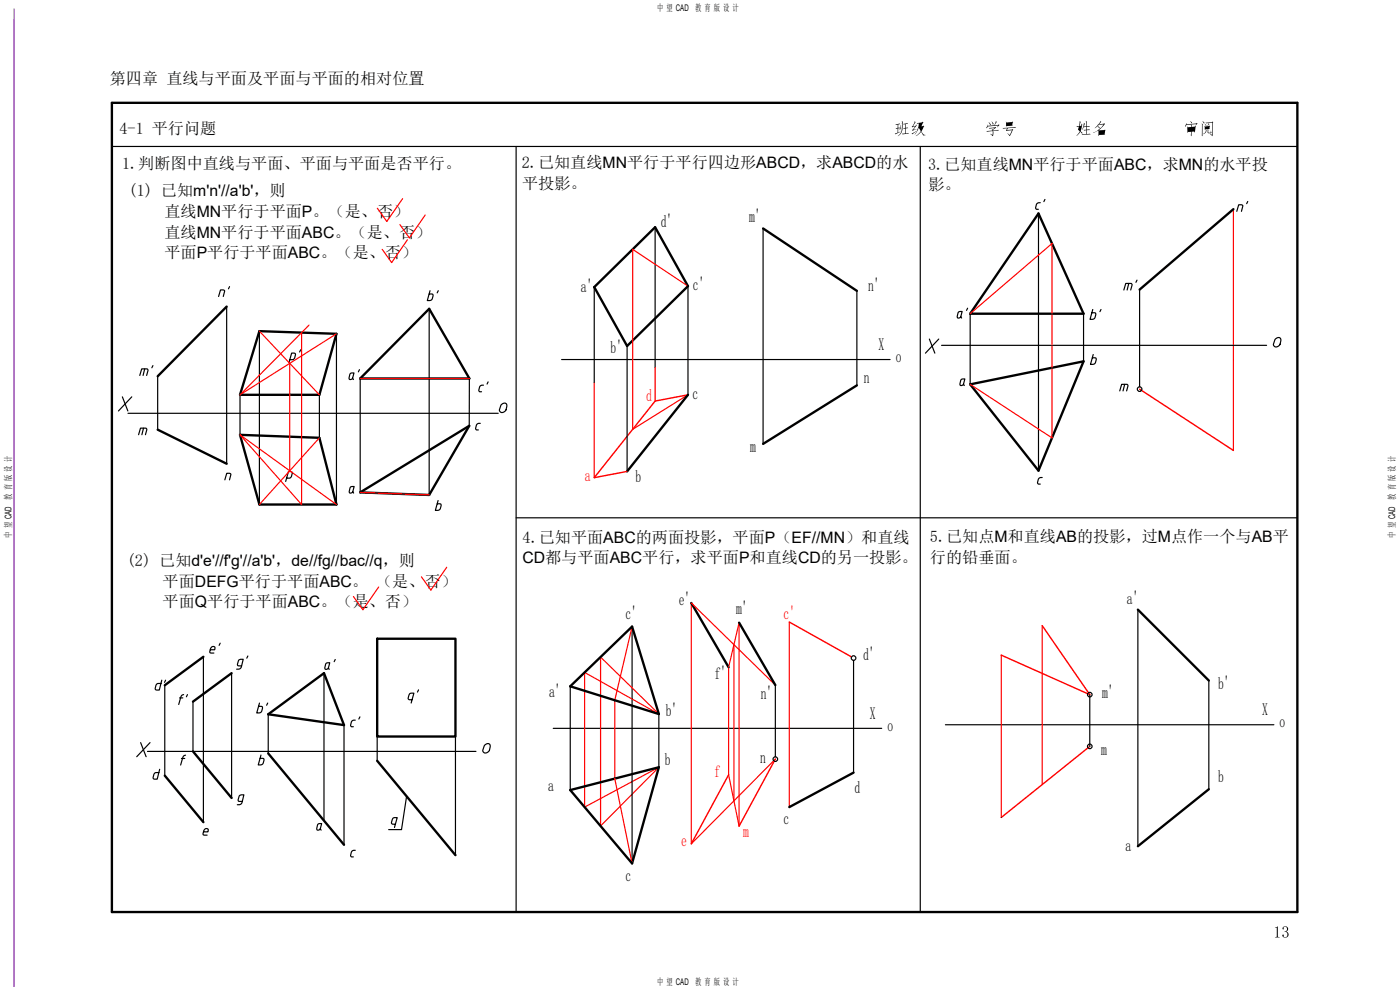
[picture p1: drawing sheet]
<svg xmlns="http://www.w3.org/2000/svg" width="297mm" height="210mm" viewBox="0 0 297 210" stroke-linecap="round" stroke-linejoin="round" font-family="sans-serif">
<path d="M3 1.9v207.3" fill="none" stroke="#a15cb8" stroke-width=".25"/>
<g fill="none" stroke="#000" stroke-width=".25">
<path d="M23.7 31.1h251.5M109.5 31.1v162.4M195.2 31.1v162.4M139 48.2v29.8M161.9 48.5v45.7M220.3 45.3v54.5M241.2 59.4l-.2 .5M29.7 79.6l.4-1.4h1.1l.2 .4-.3 1M30.7 78.2l-.3 1.4M32.4 77.5l-.2 .5M33.4 79.8v11.3M48.1 65v33.4"/>
<path d="M91 65.5v39.5M119.1 76.3h69.7M126.1 60.9v20.2M133 73.4v26.6M146 60.7v23M181.8 61.7v20M197.2 71.9l1.1 3M199.2 71.9l-2.9 3M199.7 73.3h69M203.8 67.2l-.4 .3-.3-.1 .1-1 .2-.3h.7l-.3 1.1 .2 .3M205.3 65.4l-.3 .4M205.8 66.5v15"/>
<path d="M229.9 66.5v10.2M231.8 65.6l-.6 2.1h.8l.3-.3 .1-1-.7-.1M231.9 75.2l-.6 2.1 .8-.1 .3-.3 .1-.9-.8-.1M233.6 65.6l-.3 .5M238.4 61.5l.4-1.4h1.2l.2 .4-.3 1M239.5 60.1l-.4 1.4M241.8 61.4v20.7M270.6 71.8a.59 .59 0 0 1 .8-.2 .59 .59 0 0 1 .3 .7l-.1 .7a.72 .72 0 0 1-.7 .6 .72 .72 0 0 1-.8-.6zM26 84.2l1.1 3M27.2 87.7h78.5M28 84.2l-2.9 3M29.4 92.2l.4-1.4h1.2l.1 .4-.2 1"/>
<path d="M30.4 90.8l-.3 1.4M50.9 83.7v8.5M76.4 80.3v24.1M99.6 80.3l-.1 10M106.4 85.8a.59 .59 0 0 1 .8-.3 .59 .59 0 0 1 .3 .7l-.1 .7a.72 .72 0 0 1-.7 .6 .72 .72 0 0 1-.8-.6zM204.4 81.5l-.2 .2h-.5l.1-1 .2-.3h.7l-.3 1.1 .2 .3M92.9 106.2l-.5 2.1 .7-.1 .3-.3 .1-1h-.7M109.5 109.8h165.7M52.6 139.2l-.2 .4M71.1 139.9l-.2 .5M134.1 132.9v50.2M241.4 129.3v50.2"/>
<path d="M49.1 142.8v26.5M51.2 141.2h-.8v-.3l.3-.9 .9-.2-.4 1.7-.4 .4h-.6M55 149.1l-.5 2.1h.7l.3-.3 .1-1-.7-.1M56.8 149.1l-.2 .5M56.9 151.5v8.3M68.7 142.8v31.3M69.7 141.7l-.4 .3-.3-.1 .1-1 .2-.3h.7l-.3 1.1 .1 .3M73 153.8v25.4M75.4 152.8h-.6l-.2 .3-.2 .8 .2 .3h.4M76.4 152.1l-.3 .4M80 156.2v5.2M96.6 156.2v25.2"/>
<path d="M102.7 158.1l.2-.1a.59 .59 0 0 1 .7-.3 .59 .59 0 0 1 .4 .7l-.2 .7a.72 .72 0 0 1-.7 .6 .72 .72 0 0 1-.7-.6zM117.4 154.5h69.7M121 145.6v22M139.8 151.5v11.3M164.5 145.3v15.2M181.1 140.1v23.8M200.6 153.7h69.6M231.2 147.3v11M256.4 144.4v23M55.4 160.2l-.6 2.1 .7-.1 .3-.3 .1-1h-.7"/>
<circle cx="241.8" cy="82.5" r=".49"/>
<circle cx="181.1" cy="139.6" r=".49"/>
<circle cx="231.2" cy="147.3" r=".49"/>
<circle cx="231.2" cy="158.3" r=".49"/>
<circle cx="164.5" cy="161" r=".49"/>
</g>
<path d="M261.7 44.4v51.2M55 70.2l12.8 13.5M61.5 77.1v22.8M64 70.6v36.4l-13.1-14.8 20.5 14.8M65.6 69l-14.7 14.7 20.5-12.9M205.8 66.5l17.4-14.8v41.2l-17.4-11.4M67.8 92.9l-12.8 14.1M76.4 80.3h23.2M76.4 104.4l14.6 .6" fill="none" stroke="#f00" stroke-width=".25"/>
<!-- layer: 0 -->
<g fill="none" stroke="#000" stroke-width=".5">
<path d="M23.7 21.8h251.5v171.7h-251.5zM161.9 48.5l19.9 13.2M220.3 45.3l9.6 21.2h-24.1zM261.7 44.4l-19.9 17M48.1 65l-14.7 14.8M55 70.2l16.4 .6-3.6 12.9h-16.9zM91 65.5l8.6 14.8h-23.2zM126.1 60.9l12.9-12.7 7 12.5-13 12.7zM33.4 91.1l14.7 7.3M50.9 92.2l16.9 .7 3.6 14.1h-16.4zM146 83.7l-13 16.3M181.8 81.7l-19.9 12.5"/>
<path d="M205.8 81.5l24.1-4.8-9.6 23.1zM76.4 104.4l23.1-14.1-8.5 14.7zM43.1 139.3l-8.1 6.1M80 135.5h16.6v20.7h-16.6zM146.7 127.9l7.9 13.6M156.8 132.1l7.7 13.2M241.4 129.3l15 15.1M40.9 159.4l8.2 9.9M49.1 142.8l-8.2 6M56.9 159.8l16.1 19.4M56.9 151.5l11.8-8.7 4.3 11zM121 145.6l13.1-12.7 5.7 18.6z"/>
<path d="M35 164.5l8.1 9.9M80 161.4l16.6 20M121 167.6l18.8-4.8-5.7 20.3zM181.1 163.9l-13.7 7.3M256.4 167.4l-15 12.1"/>
</g>
<g fill="none" stroke="#000" stroke-width=".25">
<path d="M220.7 43l-.5 .1-.3 .3-.2 .8 .2 .2h.4M221.7 42.3l-.3 .5M262.4 44.8l.4-1.4h.6l.3 .2-.3 1.2M264.7 42.7l-.2 .5M46.4 62.9l.4-1.4h.6l.3 .2-.3 1.2M48.7 60.8l-.2 .5M55 70.2v36.8M61.5 76.3h.6l.3-.2 .3-.9-.1-.2-.7-.1-.6 2.1M63.8 74.2l-.2 .5M71.4 70.8v36.2M76.3 78.4l-.3 .5M91.2 61.7l-.6 2.1 .8-.1 .3-.3 .1-1h-.7"/>
<path d="M93 61.7l-.3 .4M67.8 83.7v9.2M74.8 80.2l-.2 .2h-.5l.1-1 .2-.2 .7-.1-.3 1.1 .2 .3M101.9 89.8l-.5 .1-.3 .3-.2 .8 .2 .2h.4M102.6 81.7l-.6 .1-.2 .3-.2 .8 .2 .2h.4M103.6 81l-.3 .5M237.5 82.9l.5-1.4h1.1l.2 .4-.3 1M238.6 81.5l-.4 1.4M47.7 101.8l.4-1.4h.6l.3 .2-.3 1.2M60.8 101.4h.6l.3-.1 .3-.9-.1-.3-.7-.1-.6 2.1M74.8 104.3l-.4 .3-.3-.1 .2-1 .1-.2 .7-.1-.3 1.1 .2 .3M221.1 101.3l-.5 .1-.3 .2-.2 .9 .2 .2h.4"/>
<path d="M43.1 139.3v35.1M44.6 137.8h1v-.3a.43 .43 0 0 0-.4-.4 .43 .43 0 0 0-.4 .3l-.3 1 .2 .1h.7M46.7 136.4l-.2 .5M29.8 157.5l1.2 3M31.3 159.4h69.7M31.8 157.5l-2.8 3M34.3 144.3l-.5 2.1-.8-.1-.1-.3 .3-.8 .3-.2h.6M35 145.4v19.1M35.1 144.3l-.2 .4M38.1 148h.7M39 147.3l-.5 .3-.6 1.8M39.8 147.3l-.3 .5"/>
<path d="M40.9 148.8v10.6M87.4 148.4l-.8-.1 .2-.9 .2-.3 .8-.1-.6 2.1M88.8 146.3l-.2 .5M33.9 163.2l-.6 2.1-.7-.1-.1-.3 .3-.8 .3-.2h.6M38.5 160.9h.7M39.4 160.2l-.4 .1-.2 .4-.5 1.6M43.2 176.5h.9l.1-.4a.43 .43 0 0 0-.4-.4 .43 .43 0 0 0-.4 .3l-.3 .8v.3l.8 .1M51.4 170l-.8-.1-.1-.2 .4-1 .8-.1-.4 1.7-.3 .3-.7 .1M67.9 175.8l-.4 .3-.3-.1 .2-1 .1-.2 .7-.1-.3 1.1 .2 .3M83.9 174.8l-.8-.1 .1-.9 .3-.3 .8-.1-.6 2.1M86.3 168.9l-1.1 7.1h-2.7M75.4 180.4h-.6l-.2 .3-.2 .8 .2 .3h.4"/>
</g>
<!-- layer: 0 -->
<g fill="#000">
<path d="M189.9 26.4l1-.2 .1 .1-.4 .1v.7l.2-.1 .1 .2h-.3l-.1 .9 .5-.1-1 .5-.2-.2 .6-.2v-.8h-.3l-.1-.1 .4-.1v-.7l-.3 .1z" fill-rule="evenodd"/>
<path d="M191.1 26.5l.1 .4-.3 .6-.1-.2z" fill-rule="evenodd"/>
<path d="M191.3 25.7l.3 .2-.1 .7a2.44 2.44 0 0 1-1 2.3 3.2 3.2 0 0 0 .8-3.2z" fill-rule="evenodd"/>
<path d="M191.6 26.3l.9-.2 .1 .1-.5 .1v.8l.4-.1 .2 .2-.6 .1v1l.6-.1 .1 .1-1.3 .2-.2-.2h.7v-1l-.4-.1 .4-.1v-.7z" fill-rule="evenodd"/>
<path d="M193.4 28.3l1-.4-.8 .6z" fill-rule="evenodd"/>
<path d="M194 25.7l.2 .3-.5 .8 .5-.1 .1-.3 .2 .3-.8 .8 .8-.1-.9 .3-.1-.2 .6-.7-.6 .2-.1-.2 .4-.4z" fill-rule="evenodd"/>
<path d="M194.5 26.1l1.1-.1 .1-.2 .2 .2-.4 .8 .4-.2 .2 .2-.6 1.1 .5 .7 .3 .1h-.5l-.4-.8-.7 .8-.4 .1a1.29 1.29 0 0 0 1-1.1l-.4-.6a2.22 2.22 0 0 1-.9 1.4l.4-.5 .5-1.1v-.7l-.3 .1z" fill-rule="evenodd"/>
<path d="M195 26.2l.6-.1-.4 .7 .2 .2 .4-.1-.4 .8-.4-.7-.1 .1 .2-.8z" fill-rule="evenodd"/>
<path d="M209.5 26.4v.3l1.4-.1 .4-.9 .2 .2-.5 .7 .8-.1 .1-.1 .1 .1-.4 .5 .1-.4-2.2 .2-.2 .4-.1-.2z" fill-rule="evenodd"/>
<path d="M209.7 25.9l.5 .5-.1 .2z" fill-rule="evenodd"/>
<path d="M210.4 25.8l.4 .4-.2 .3z" fill-rule="evenodd"/>
<path d="M209.8 27.1l1.4-.2 .1 .2-.6 .6 1.1-.2 .1 .2-1.2 .1-.1 1.1-.5-.5 .4 .2 .1-.8-1.2 .1-.2-.1 1.3-.1-.1-.3 .2 .1 .4-.3-1.1 .1z" fill-rule="evenodd"/>
<path d="M213.4 25.8l.1 .2 1.2-.1 .1-.1 .1 .1-.2 .6 .2 .2-1.3 .1-.2-.2z" fill-rule="evenodd"/>
<path d="M213.6 26.1l1.1-.1-.1 .5-1 .1z" fill-rule="evenodd"/>
<path d="M212.7 27.1l2.7-.2 .2 .2-1.8 .1-.2 .4 1.2-.2 .2 .1-.8 1.4-.5-.6 .5 .3 .5-1-1.2 .2-.1-.2 .2-.4a.79 .79 0 0 1-.9-.1z" fill-rule="evenodd"/>
<path d="M229.1 25.7l.2 .2-.3 .8h.4v-.5l.2 .2-.4 1.4 .4 .4v.2l-.4-.4-.6 .7-.2 .1a1.12 1.12 0 0 0 .6-1l-.3-.3 .2-.6-.4 .1-.1-.2 .5-.1z" fill-rule="evenodd"/>
<path d="M229 26.8h.4l-.3 .9-.3-.2z" fill-rule="evenodd"/>
<path d="M229.9 26.1l.3 .2-.3 .5h.5v-1.2l.2 .3-.1 .9 .6-.1 .1 .2h-.7v.6l.6-.1 .1 .2h-.7v.8h.7l.2 .1-.9 .1a.89 .89 0 0 1-1-.1l.9-.1v-.8l-.4 .1-.1-.2h.5v-.6h-.5l-.4 .6z" fill-rule="evenodd"/>
<path d="M233.4 25.7l.2 .2-.4 .5 1.1-.3 .1 .2-1.3 1.3 1.3-.1 .1 .1-.2 .9 .2 .1h-1.3l-.1 .3-.1-.3v-.9l-1.1 .5a4.8 4.8 0 0 0 2.2-1.8l-.8 .1-.1-.1-.3 .3 .4 .3-.1 .3-.4-.5-.5 .4z" fill-rule="evenodd"/>
<path d="M233.2 27.8l1.1-.1-.1 .8h-1z" fill-rule="evenodd"/>
<path d="M252 27.1h.7v.3h-.6l.2 .2 .4-.1v.3l-.7 .1z" fill-rule="evenodd"/>
<path d="M252.5 25.7l.4 .3-.1 .2z" fill-rule="evenodd"/>
<path d="M251.6 26.1l.1 .3 2.1-.2 .1-.1 .2 .1-.5 .4 .2-.3-1.1 .1 .2 .2-.1 .3 .8-.2 .1 .2-.3 1.2-.1-.2h-.5l-.1 1-.1-.3 .1-.6h-.7v.2l-.1-.2-.1-1.2 .2 .2 .7-.1-.1-.5-.9 .1-.2 .4-.1-.2z" fill-rule="evenodd"/>
<path d="M252.8 27.1l.7-.1-.1 .9-.2-.2-.4 .1v-.3l.5-.1h-.5z" fill-rule="evenodd"/>
<path d="M254.9 26.2l.3 .2-.1 2.5-.2-.3z" fill-rule="evenodd"/>
<path d="M255.1 25.7l.4 .3-.1 .2z" fill-rule="evenodd"/>
<path d="M255.7 27l.8-.1-.1 .4h-.7z" fill-rule="evenodd"/>
<path d="M255.5 26.7l.1 .1 1-.2 .1 .2v.6l-1 .1z" fill-rule="evenodd"/>
<path d="M255.6 26.3l.3 .3-.1 .1z" fill-rule="evenodd"/>
<path d="M255.8 27.5l.2 .2a.93 .93 0 0 1-.8 .8v-.1a.74 .74 0 0 0 .6-.8z" fill-rule="evenodd"/>
<path d="M256.4 26.1l.2 .3-.4 .3z" fill-rule="evenodd"/>
<path d="M256.2 27.5l.2 .1v.5h.5v-.4l.2 .5-.8 .1z" fill-rule="evenodd"/>
<path d="M255.7 26l1.4-.1 .1-.1 .2 .1-.2 3-.5-.5 .4 .2 .1-2.6-1.3 .2z" fill-rule="evenodd"/>
<path d="M270.5 196.7l.6-.2v2.1l.4 .3h-1l.4-.3v-1.7z" fill-rule="evenodd"/>
<path d="M272.2 196.7a.59 .59 0 0 1 .9 0 .59 .59 0 0 1-.3 .9 .66 .66 0 0 1 .4 1.1 .66 .66 0 0 1-1.1-.4 .2 .2 0 0 1 .3 .1 .2 .2 0 0 1-.1 .2 .56 .56 0 0 0 .9-.3 .56 .56 0 0 0-.7-.6 .54 .54 0 0 0 .5-.5 .54 .54 0 0 0-.4-.6l-.3 .1v.5l-.2-.2z" fill-rule="evenodd"/>
</g>
<path d="M146 83.7l-7 1.4-12.9 16.2 6.9-1.3M241.8 82.5l19.9 13.1M167.4 131.9l13.3 7.4M221.1 132.7l10.1 14.6-18.8-8.3M231.2 158.3l-18.8 15.1M154.6 164.4l-7.9 14.6M164.5 161l-7.7 14.2" fill="none" stroke="#f00" stroke-width=".3"/>
<g fill="none" stroke="#f00" stroke-width=".25">
<path d="M85.4 42.1l-3.3 4.9-2.1-2.8M86.4 50.9l-3.3 4.8-2-2.8M90.2 45.6l-3.4 4.9-2-2.9M139 78v7.1M146 60.7l-11.8-7.8v38.2l11.8-7.4M126.1 81.1v20.2M80.3 124.5l-3.3 4.8-2-2.8M94.8 120.3l-3.4 4.9-2-2.8M134.1 132.9l-3.7 15.6v16.7l3.7 17.9M155.7 136.7v33.2M156.8 132.1v43.1l-2.2-10.8v-22.9zM167.4 131.9v39.3"/>
<path d="M212.4 139v34.4M221.1 132.7v33.7M124 142.6l15.8 8.9-12.4-12.1v35.8l12.4-12.4-15.8 8.4zM164.5 145.3l-17.8-17.4v51.1l17.8-18"/>
</g>
<path d="M212.4 173.4h.1" fill="none" stroke="#000" stroke-width=".21"/>
<g font-size="3.7">
<text x="158.9" y="47.1">m'</text>
<text x="140.2" y="48.1">d'</text>
<text x="123.2" y="61.9">a'</text>
<text x="147" y="61.6">c'</text>
<text x="184.2" y="61.7">n'</text>
<text x="129.5" y="75">b'</text>
<text x="186.3" y="74.3">X</text>
<text x="190" y="76.8">o</text>
<text x="183.3" y="81.3">n</text>
<text x="146.9" y="84.6">c</text>
<text x="159.1" y="95.9">m</text>
<text x="134.8" y="102.3">b</text>
<text x="132.7" y="131.4">c'</text>
<text x="144" y="128.3">e'</text>
<text x="156.1" y="130.3">m'</text>
<text x="239.1" y="128.1">a'</text>
<text x="183.1" y="140">d'</text>
<text x="116.5" y="147.8">a'</text>
<text x="151.6" y="144">f'</text>
<text x="161.4" y="148.3">n'</text>
<text x="233.8" y="148.1">m'</text>
<text x="258.4" y="146.2">b'</text>
<text x="141.2" y="152">b'</text>
<text x="184.6" y="152.5">X</text>
<text x="188.2" y="155">o</text>
<text x="267.8" y="151.7">X</text>
<text x="271.4" y="154.2">o</text>
<text x="161.3" y="161.8">n</text>
<text x="233.6" y="160.1">m</text>
<text x="116.3" y="167.9">a</text>
<text x="141.1" y="162.3">b</text>
<text x="258.4" y="165.8">b</text>
<text x="181.3" y="168.2">d</text>
<text x="166.2" y="174.8">c</text>
<text x="238.8" y="180.6">a</text>
<text x="132.7" y="187">c</text>
</g>
<g font-size="3.7" fill="#f00">
<text x="137" y="85">d</text>
<text x="124.1" y="102">a</text>
<text x="166.2" y="131.4">c'</text>
<text x="151.5" y="164.7">f</text>
<text x="144.5" y="179.4">e</text>
<text x="157.7" y="177.6">m</text>
</g>
<g font-size="3.4">
<text x="23.3" y="17.7">第四章 直线与平面及平面与平面的相对位置</text>
<text x="25.4" y="28.5">4-1 平行问题</text>
<text x="25.9" y="35.9">1.判断图中直线与平面、平面与平面是否平行。</text>
<text x="110.7" y="35.7">2.已知直线MN平行于平行四边形ABCD，求ABCD的水</text>
<text x="27.3" y="41.6">(1) 已知m'n'//a'b'，则</text>
<text x="110.8" y="40.1">平投影。</text>
<text x="196.9" y="36">3.已知直线MN平行于平面ABC，求MN的水平投</text>
<text x="197" y="40.3">影。</text>
<text x="34.9" y="46">直线MN平行于平面P。（是、否）</text>
<text x="34.9" y="50.4">直线MN平行于平面ABC。（是、否）</text>
<text x="34.9" y="54.8">平面P平行于平面ABC。（是、否）</text>
<text x="110.9" y="115.1">4.已知平面ABC的两面投影，平面P（EF//MN）和直线</text>
<text x="197.3" y="115">5.已知点M和直线AB的投影，过M点作一个与AB平</text>
<text x="197.3" y="119.4">行的铅垂面。</text>
<text x="26.9" y="120.1">(2) 已知d'e'//f'g'//a'b'，de//fg//bac//q，则</text>
<text x="34.5" y="124.5">平面DEFG平行于平面ABC。 （是、否）</text>
<text x="34.5" y="128.9">平面Q平行于平面ABC。（是、否）</text>
</g>
<text font-size="3.3" x="110.8" y="119.5">CD都与平面ABC平行，求平面P和直线CD的另一投影。</text>
<g font-size="2">
<text x="139.4" y="2.4">中 望 CAD 教 育 版 设 计</text>
<text x="2.4" y="114.1" transform="rotate(-90 2.4 114.1)">中 望 CAD 教 育 版 设 计</text>
<text x="296" y="114.1" transform="rotate(-90 296 114.1)">中 望 CAD 教 育 版 设 计</text>
<text x="139.4" y="209">中 望 CAD 教 育 版 设 计</text>
</g>
</svg>
